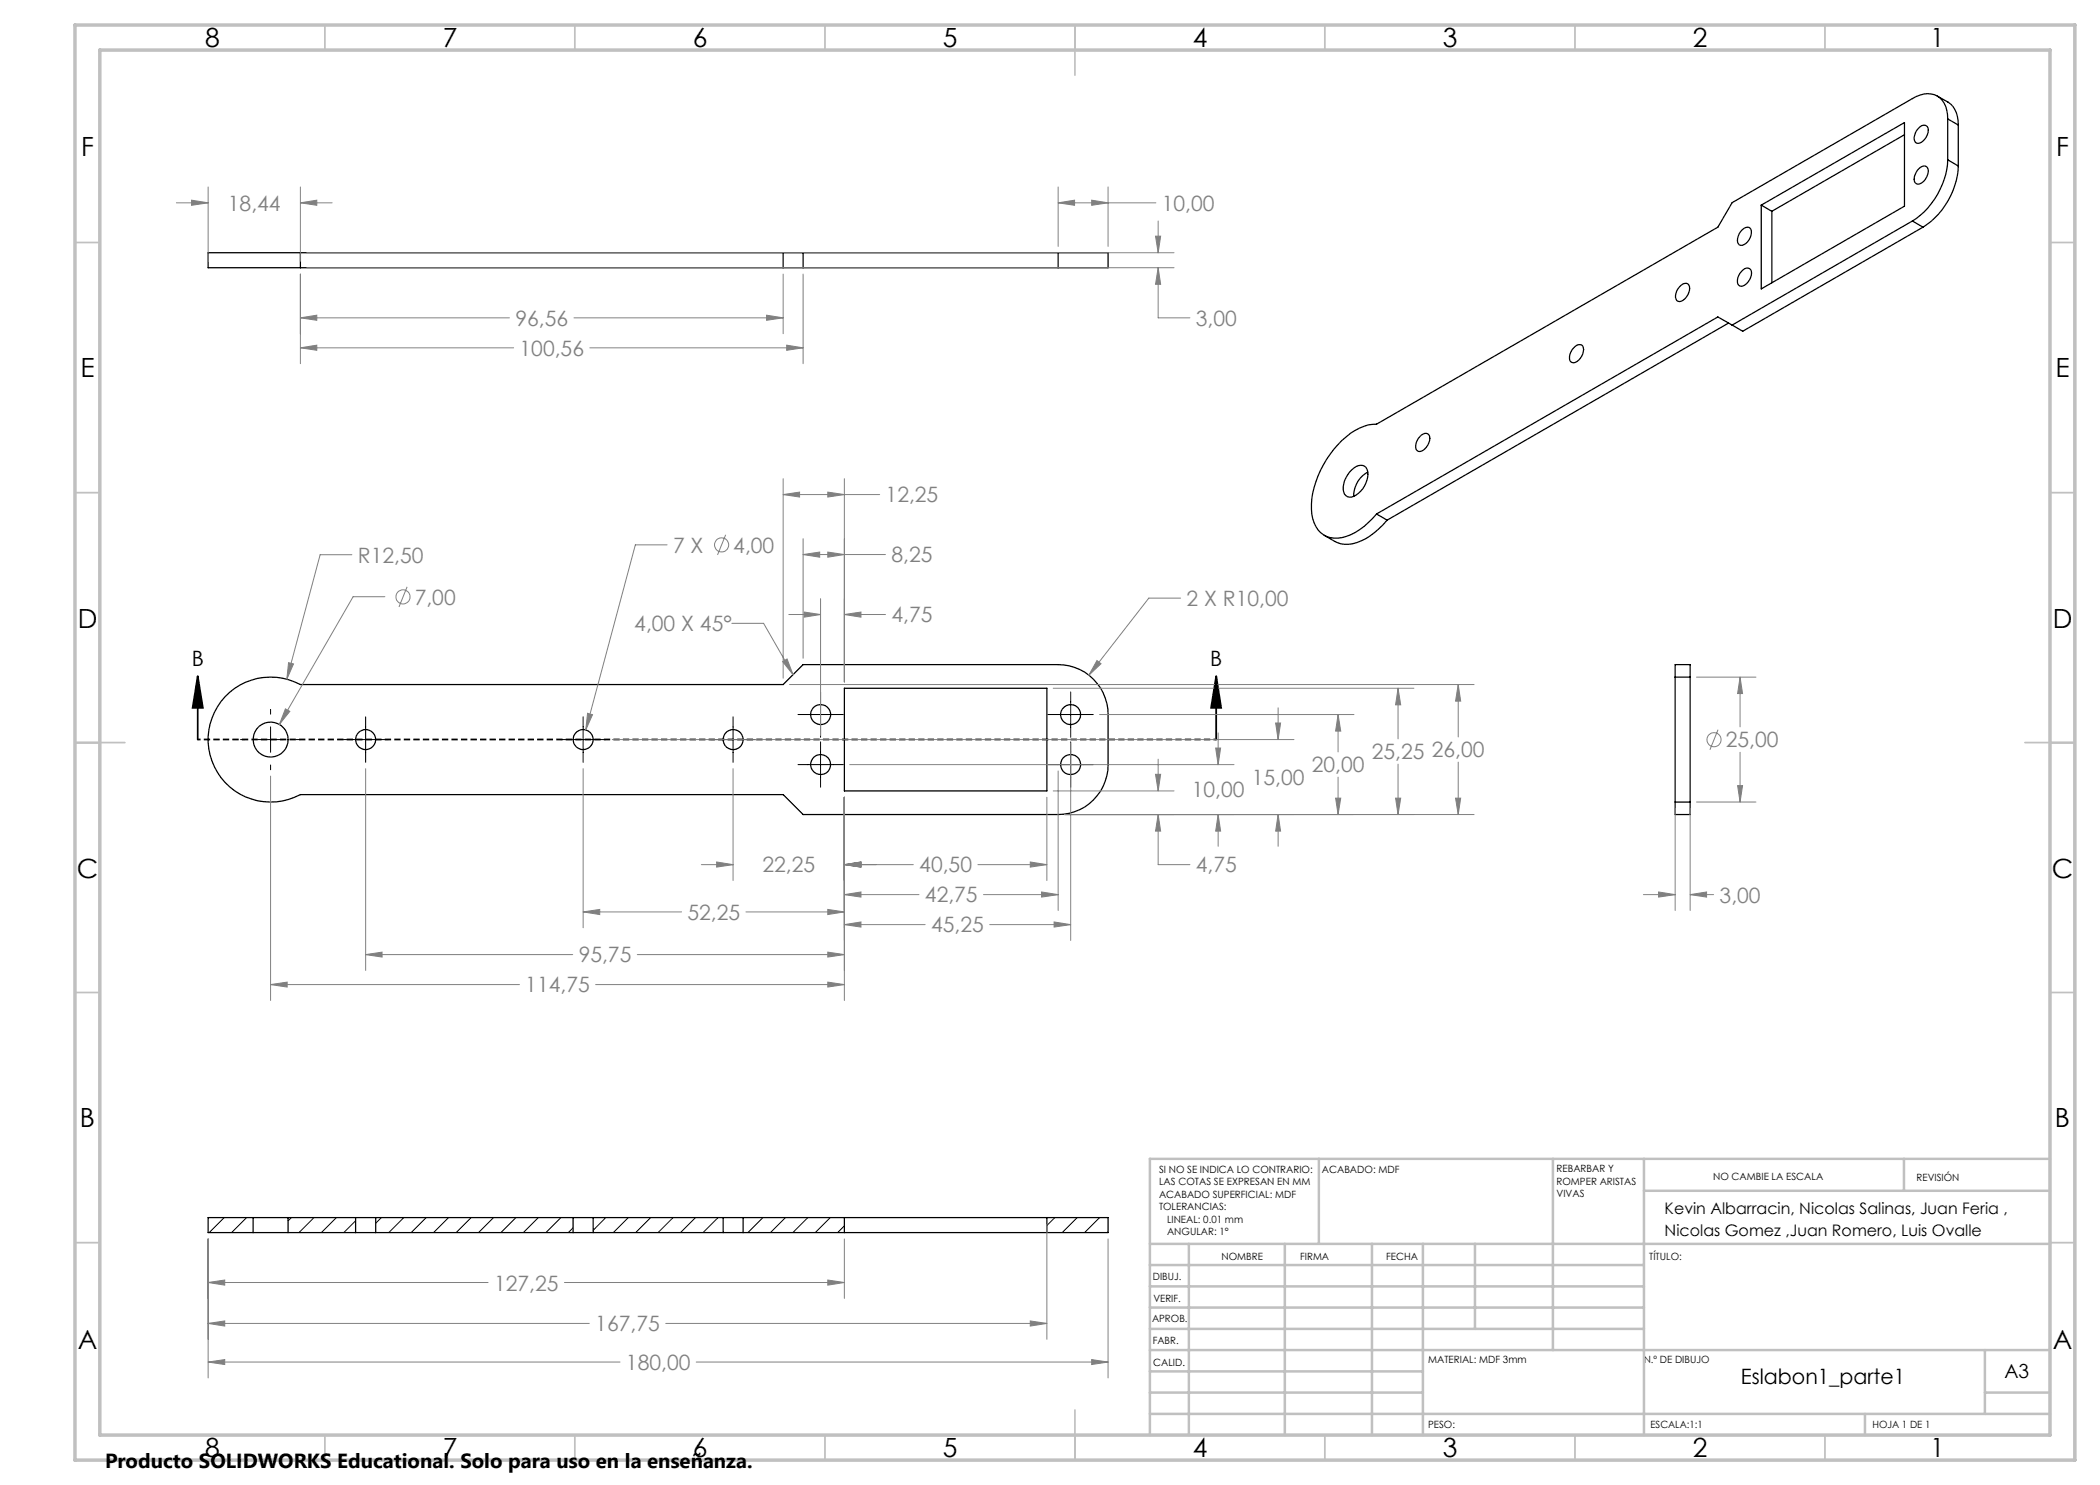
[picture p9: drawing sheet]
<svg xmlns="http://www.w3.org/2000/svg" width="420mm" height="297mm" viewBox="0 0 420 297" stroke-linecap="round" stroke-linejoin="round" font-family="sans-serif">
<g fill="none" stroke="#000" stroke-width=".25">
<path d="M387.5 19.2a5.7 5.7 0 0 1 3.8 3.3l.3 1.6 .1 .9M380.9 26.9l-26.5 15.4M383.8 33.7a1 1 0 0 1 1-.5 1 1 0 0 1 .9 .8 2.73 2.73 0 0 1-2.2 2.8 1.23 1.23 0 0 1-.5-1.8zM384 25.4a.99 .99 0 0 1 1.3-.2 .99 .99 0 0 1 .3 1.3 2.44 2.44 0 0 1-2.3 2.1 2 2 0 0 1 .3-2.9zM389.5 23.8a4.7 4.7 0 0 0-2.6-4.9 5.2 5.2 0 0 0-4.4 .8l-36.1 20.8-2.8 4.9-68.3 39.4a10.2 10.2 0 0 0-6.9 3.3 19.6 19.6 0 0 0-6.1 13.7 5.5 5.5 0 0 0 3.7 5.7 8.5 8.5 0 0 0 6.8-2.2l2.5-2.5M389.5 32a15.5 15.5 0 0 1-7 12.2M389.5 23.8v8.2M389.5 32l2.2 1.2M389.5 23.8l2.2 1.2M391.7 33.2a15.5 15.5 0 0 1-7.1 12.2M391.7 25v8.2M60.1 50.5h-18.5v3h18.5"/>
<path d="M60.1 53.5h151.5M60.1 50.5h151.5M60.1 50.5v3M156.6 50.5v3M160.6 50.5v3M211.6 50.5h10v3h-10M211.6 50.5v3M335.9 57.4a1.18 1.18 0 0 1 1.8-.4 2.69 2.69 0 0 1-1.8 3.3 1.12 1.12 0 0 1-.7-1.7zM348.4 46a.97 .97 0 0 1 1.1-.6 .97 .97 0 0 1 .8 .8 2.66 2.66 0 0 1-2.2 2.9 1.23 1.23 0 0 1-.4-1.9zM348.6 54a.99 .99 0 0 1 1.3-.3 .99 .99 0 0 1 .4 1.3 2.44 2.44 0 0 1-2.3 2.2 1.53 1.53 0 0 1-.3-2.1zM352.2 41l28.7-16.5v16.7l-28.7 16.6zM352.2 41l2.2 1.3"/>
<path d="M354.4 42.3v14.2M382.5 44.2l-36.1 20.8M382.5 44.2l2.1 1.2M384.6 45.4l-36.1 20.8-2.1-1.2M314.7 69.6a1.18 1.18 0 0 1 1.8-.4 2.69 2.69 0 0 1-1.8 3.4 1.07 1.07 0 0 1-.7-1.7zM345.7 64.6l-68.3 39.4M346.4 65l-2.8-1.6-68.3 39.4M270.3 94a2.05 2.05 0 0 1 2.9-.5 4.1 4.1 0 0 1-1.1 4.7 2.6 2.6 0 0 1-2.6 1.1 2.11 2.11 0 0 1-.8-2.5l.5-1.2zM273.5 94.4a5.3 5.3 0 0 0-2.7 4.9M284 87.3a1.09 1.09 0 0 1 .9-.6 1.09 1.09 0 0 1 1 .6 2.84 2.84 0 0 1-1.9 3 .88 .88 0 0 1-.9-1.2 3 3 0 0 1 .9-1.8zM275.3 102.8l2.1 1.2M277.4 104a12.4 12.4 0 0 1-7.7 4.9 4.6 4.6 0 0 1-2.7-.6l-2.1-1.2"/>
<path d="M45 139.3a12.5 12.5 0 0 1 15.1-2.4h96.5l4-4h51a10 10 0 0 1 10 10v10a10 10 0 0 1-10 10h-51l-4-4h-96.5a12.5 12.5 0 0 1-15.9-3.4 12.5 12.5 0 0 1 .8-16.2zM168.9 137.7h40.5v20.5h-40.5zM335 135.4v25M335 135.4v-2.5h3v2.5M335 135.4h3M338 135.4v25M335 160.4v2.5h3v-2.5M335 160.4h3M50.6 246.5h7M50.6 243.5h7M50.6 243.5h-9v3h9M50.6 243.5v3"/>
<path d="M57.6 243.5v3M57.6 243.5h13.5M57.6 246.5h13.5M71.1 243.5h4M71.1 246.5h4M71.1 243.5v3M75.1 243.5v3M75.1 243.5h39.5M75.1 246.5h39.5M114.6 243.5h4M114.6 246.5h4M114.6 243.5v3"/>
<path d="M118.6 243.5h26M118.6 246.5h26M118.6 243.5v3M144.6 243.5h4M144.6 246.5h4M144.6 243.5v3M148.6 243.5h73v3h-73M148.6 243.5v3M168.9 243.5v3M209.4 243.5v3"/>
<circle cx="54.1" cy="147.9" r="3.5"/>
<circle cx="73.1" cy="147.9" r="2"/>
<circle cx="116.6" cy="147.9" r="2"/>
<circle cx="146.6" cy="147.9" r="2"/>
<circle cx="164.1" cy="152.9" r="2"/>
<circle cx="164.1" cy="142.9" r="2"/>
<circle cx="214.1" cy="142.9" r="1.99"/>
<circle cx="214.1" cy="152.9" r="2"/>
</g>
<g fill="none" stroke="#000" stroke-width=".2">
<path d="M164.1 138.4v9.1M214.1 138.4v9.1M48.1 147.9h.9M51.6 147.9h5.1M54.1 141.9v.9M54.1 145.4v5.1M54.1 153v.9M59.2 147.9h.9M68.6 147.9h9.1M73.1 143.4v9.1M112.1 147.9h9.1M116.6 143.4v9.1"/>
<path d="M142.1 147.9h9.1M146.6 143.4v9.1M159.6 142.9h9.1M159.6 152.9h9.1M164.1 148.4v9M209.6 142.9h9.1M209.6 152.9h9.1M214.1 148.4v9M44.8 243.5l-3 3M49.3 243.5l-3 3M58.3 243.5l-.7 .7M62.8 243.5l-3 3"/>
<path d="M67.3 243.5l-3 3M71.1 244.2l-2.3 2.3M76.3 243.5l-1.2 1.1M80.8 243.5l-3 3M85.2 243.5l-3 3M89.7 243.5l-3 3M94.2 243.5l-3 3M98.7 243.5l-3 3M103.2 243.5l-3 3M107.7 243.5l-3 3M112.2 243.5l-3 3M114.6 245.6l-.9 .9"/>
<path d="M121.1 243.5l-2.5 2.6M125.7 243.5l-3 3M130.1 243.5l-3 3M134.6 243.5l-3 3M139.1 243.5l-3 3M143.6 243.5l-3 3M152.6 243.5l-3 3M157.1 243.5l-3 3M161.6 243.5l-3 3M166.1 243.5l-3 3M168.9 245.2l-1.4 1.3M211 243.5l-1.6 1.6"/>
<path d="M215.4 243.5l-3 3M219.9 243.5l-3 3M221.6 246.3l-.2 .2"/>
</g>
<g fill="none" stroke="#808080" stroke-width=".2">
<path d="M41.6 37.4v14.9M60.1 37.4v14.9M211.6 37.4v11.9M221.6 37.4v11.9M35.3 40.6h6.3M38.3 40l3.3 .6-3.3 .5zM60.1 40.6l3.3-.6v1.1zM60.1 54.8v17.9M60.1 40.6h6.3M61.3 50.5h173.5M61.3 53.5h173.5M156.6 54.8v11.9"/>
<path d="M160.6 54.8v17.9M211.6 40.6l3.3-.6v1.1zM211.6 40.6h19.6M218.3 40l3.3 .6-3.3 .5zM231.1 47.2h1l-.5 3.3zM231.6 53.5l.5 3.4h-1zM231.6 44.2v6.3M231.6 53.5v10.1h6.4M60.1 63.6l3.3-.6v1.1zM60.1 69.6l3.3-.6v1.1zM60.1 63.6h41.8M60.1 69.6h42.6"/>
<path d="M114.8 63.6h41.8M118 69.6h42.6M153.3 63l3.3 .6-3.3 .5zM157.3 69l3.3 .6-3.3 .5zM156.6 98.9l3.3-.5v1zM156.6 95.7v39.9M156.6 98.9h19.3M165.6 98.4l3.3 .5-3.3 .5zM168.9 95.7v40.7M70.4 110.9h-6.4l-6.6 25M77 119.3h-6.4l-14.7 25.6M81.4 117.4l-1.6 4"/>
<path d="M133.4 109h-6.3l-9.9 37M145.1 107l-1.6 4M160.6 110.9l3.3-.5v1zM160.6 107.7v24M160.6 110.9h16.5M164.1 119.7v27.4M165.6 110.4l3.3 .5-3.3 .5zM236.1 119.6h-6.3l-12 15.4M57.7 132.5l1 .3-1.3 3.1zM146.4 124.7h6.3l5.9 10.2M156.5 132.3l.9-.5 1.2 3.1zM157.8 122.9h6.3"/>
<path d="M157.9 136.9h136.9M160.8 122.4l3.3 .5-3.3 .5zM168.9 122.9l3.3-.5v1zM168.9 122.9h8.2M210.6 137.7h72.2M219.4 132.1l.8 .6-2.4 2.3zM279.6 137.7l.5 3.3h-1zM279.6 137.7v10.1M291.6 136.9l.5 3.3h-1zM291.6 136.9v10.5M339.3 135.4h11.9M348 135.4l.5 3.3h-1z"/>
<path d="M348 135.4v10M54.1 155.2v44.9M57.1 141.8l.9 .5-2.1 2.6zM73.1 153.7v40.4M116.6 153.7v31.9M117.5 142.7l1 .2-1.3 3.1zM122.4 147.9h136.4M146.6 153.7v22.4M168.9 159.5v40.6M169.9 152.9h76.9M209.4 159.5v16.6M210.6 158.2h24.2"/>
<path d="M211.6 154.2v27.9M214.1 148.7v39.4M219.9 142.9h50.9M231.1 154.9h1l-.5 3.3zM231.6 151.8v6.4M243.1 149.6h1l-.5 3.3zM243.6 146.6v6.3M255.1 144.6h1l-.5 3.3zM255.6 141.6v6.3M267.1 159.6h1l-.5 3.3zM267.6 142.9l.5 3.3h-1zM267.6 142.9v7.5"/>
<path d="M267.6 155.4v7.5M279.1 159.6h1l-.5 3.3zM279.6 152.8v10.1M291.1 159.6h1l-.5 3.3zM291.6 152.4v10.5M343.6 145.9l-1.6 4.1M347.5 157.1h1l-.5 3.3zM348 150.5v9.9M140.3 172.9h6.3M143.3 172.4l3.3 .5-3.3 .5zM168.9 172.9l3.3-.5v1zM168.9 178.9l3.3-.5v1z"/>
<path d="M168.9 172.9h13.8M168.9 178.9h14.9M195.6 172.9h13.8M196.7 178.9h14.9M206.1 172.4l3.3 .5-3.3 .5zM208.3 178.4l3.3 .5-3.3 .5zM212.9 162.9h81.9M231.6 162.9l.5 3.3h-1zM231.6 162.9v10h6.4M243.6 162.9l.5 3.3h-1zM243.6 162.9v6.4M255.6 162.9l.5 3.3h-1z"/>
<path d="M255.6 162.9v6.4M328.7 178.9h6.3M331.7 178.4l3.3 .5-3.3 .5zM335 161.7v20.4M338 178.9l3.3-.5v1zM338 178.9h4.7M338 161.7v20.4M339.3 160.4h11.9M54.1 196.9l3.3-.5v1zM54.1 196.9h49.8M73.1 190.9l3.3-.5v1zM73.1 190.9h41.4"/>
<path d="M116.6 182.4l3.3-.5v1zM116.6 182.4h19.7M119.1 196.9h49.8M127.5 190.9h41.4M149.2 182.4h19.7M165.6 181.9l3.3 .5-3.3 .5zM165.6 190.4l3.3 .5-3.3 .5zM165.6 196.4l3.3 .5-3.3 .5zM168.9 184.9l3.3-.5v1zM168.9 184.9h16.1M197.9 184.9h16.2M210.8 184.4l3.3 .5-3.3 .5z"/>
<path d="M41.6 256.5l3.3-.5v1zM41.6 247.8v27.8M41.6 256.5h56M112.9 256.5h56M165.6 256l3.3 .5-3.3 .5zM168.9 247.8v11.9M209.4 244.8v23.1M221.6 247.8v27.8M41.6 264.7l3.3-.5v1zM41.6 272.4l3.3-.5v1zM41.6 264.7h76.3M41.6 272.4h82.4"/>
<path d="M133.1 264.7h76.3M139.2 272.4h82.4M206.1 264.2l3.3 .5-3.3 .5zM218.3 271.9l3.3 .5-3.3 .5z"/>
<circle cx="80.6" cy="119.4" r="1.41"/>
<circle cx="144.3" cy="109" r="1.41"/>
<circle cx="342.8" cy="147.9" r="1.41"/>
</g>
<path d="M39.5 135.2l1.1 6.4h-2.1zM39.5 135.2v12.7M243.2 135.2l1 6.4h-2zM243.2 135.2v12.7" fill="none" stroke="#000" stroke-width=".35"/>
<path d="M243.2 147.9h-203.6" fill="none" stroke="#000" stroke-width=".35" stroke-dasharray="1.3 .6" stroke-dashoffset=".7" stroke-linecap="butt"/>
<g fill="none" stroke="#c0c0c0" stroke-width=".35">
<path d="M65 5v5M115 5v5M165 5v5M215 5v10M265 5v5M315 5v5M365 5v5M15 48.5h5M410 48.5h5M15 98.5h5M410 98.5h5M15 148.5h10"/>
<path d="M405 148.5h10M15 198.5h5M410 198.5h5M15 248.5h5M410 248.5h5M65 287v5M115 287v5M165 287v5M215 282v10M265 287v5M315 287v5M365 287v5"/>
</g>
<g fill="none" stroke="#c0c0c0" stroke-width=".5">
<path d="M263.8 231.8v17M310.6 231.8v38.2M328.8 231.8v55.2M328.8 238.2h81.2M380.8 231.8v6.4M410 231.8h-180v55.2M230 248.8h180M230 257.3h98.8M230 253h98.8M237.8 248.8v38.2M257 248.8v38.2M274.4 248.8v38.2"/>
<path d="M284.6 248.8v38.2M295 248.8v17M230 265.8h98.8M230 261.5h98.8M230 278.5h54.6M230 274.3h54.6M230 270h180M397 278.5h13M397 270v12.8M230 282.8h180M373 282.8v4.2"/>
</g>
<path d="M15 5h400v287h-400zM20 10h390v277h-390z" fill="none" stroke="#c0c0c0" stroke-width=".7"/>
<path d="M243.2 135.2l1 6.4h-2zM39.5 135.2l1.1 6.4h-2.1z" fill="#000"/>
<path d="M168.9 122.9l3.3-.5v1zM160.8 122.4l3.3 .5-3.3 .5zM165.6 110.4l3.3 .5-3.3 .5zM160.6 110.9l3.3-.5v1zM165.6 98.4l3.3 .5-3.3 .5zM156.6 98.9l3.3-.5v1zM168.9 172.9l3.3-.5v1zM143.3 172.4l3.3 .5-3.3 .5zM168.9 172.9l3.3-.5v1zM206.1 172.4l3.3 .5-3.3 .5zM168.9 178.9l3.3-.5v1zM208.3 178.4l3.3 .5-3.3 .5zM168.9 184.9l3.3-.5v1zM210.8 184.4l3.3 .5-3.3 .5zM165.6 181.9l3.3 .5-3.3 .5zM116.6 182.4l3.3-.5v1zM165.6 190.4l3.3 .5-3.3 .5zM73.1 190.9l3.3-.5v1zM165.6 196.4l3.3 .5-3.3 .5zM54.1 196.9l3.3-.5v1zM231.6 162.9l.5 3.3h-1zM231.1 154.9h1l-.5 3.3zM243.6 162.9l.5 3.3h-1zM243.1 149.6h1l-.5 3.3zM255.6 162.9l.5 3.3h-1zM255.1 144.6h1l-.5 3.3zM267.1 159.6h1l-.5 3.3zM267.6 142.9l.5 3.3h-1zM279.1 159.6h1l-.5 3.3zM279.6 137.7l.5 3.3h-1zM291.1 159.6h1l-.5 3.3zM291.6 136.9l.5 3.3h-1zM117.5 142.7l-.3 3.3 1.3-3.1zM57.1 141.8l-1.2 3.1 2.1-2.6zM57.7 132.5l-.3 3.4 1.3-3.1zM156.5 132.3l.9-.5 1.2 3.1zM219.4 132.1l-1.6 2.9 2.4-2.3zM60.1 63.6l3.3-.6v1.1zM153.3 63l3.3 .6-3.3 .5zM60.1 69.6l3.3-.6v1.1zM157.3 69l3.3 .6-3.3 .5zM231.1 47.2h1l-.5 3.3zM231.6 53.5l.5 3.4h-1zM211.6 40.6l3.3-.6v1.1zM218.3 40l3.3 .6-3.3 .5zM60.1 40.6l3.3-.6v1.1zM38.3 40l3.3 .6-3.3 .5zM338 178.9l3.3-.5v1zM331.7 178.4l3.3 .5-3.3 .5zM348 135.4l.5 3.3h-1zM347.5 157.1h1l-.5 3.3zM41.6 256.5l3.3-.5v1zM165.6 256l3.3 .5-3.3 .5zM41.6 264.7l3.3-.5v1zM206.1 264.2l3.3 .5-3.3 .5zM41.6 272.4l3.3-.5v1zM218.3 271.9l3.3 .5-3.3 .5z" fill="#808080"/>
<g font-size="5.3">
<text x="41" y="9.5">8</text>
<text x="88.5" y="9.5">7</text>
<text x="138.5" y="9.5">6</text>
<text x="188.5" y="9.5">5</text>
<text x="238.5" y="9.5">4</text>
<text x="288.5" y="9.5">3</text>
<text x="338.5" y="9.5">2</text>
<text x="386" y="9.5">1</text>
<text x="16.2" y="31.2">F</text>
<text x="411.2" y="31.2">F</text>
<text x="16.1" y="75.5">E</text>
<text x="411.1" y="75.5">E</text>
<text x="15.5" y="125.5">D</text>
<text x="410.5" y="125.5">D</text>
<text x="15.4" y="175.5">C</text>
<text x="410.4" y="175.5">C</text>
<text x="16" y="225.5">B</text>
<text x="411" y="225.5">B</text>
<text x="15.5" y="269.7">A</text>
<text x="410.5" y="269.7">A</text>
<text x="41" y="291.5">8</text>
<text x="88.5" y="291.5">7</text>
<text x="138.5" y="291.5">6</text>
<text x="188.5" y="291.5">5</text>
<text x="238.5" y="291.5">4</text>
<text x="288.5" y="291.5">3</text>
<text x="338.5" y="291.5">2</text>
<text x="386" y="291.5">1</text>
</g>
<g font-size="4.2" fill="#808080">
<text x="45.6" y="42.1">18,44</text>
<text x="232.4" y="42.1">10,00</text>
<text x="103.1" y="65.1">96,56</text>
<text x="239.2" y="65.1">3,00</text>
<text x="103.9" y="71.1">100,56</text>
<text x="177.1" y="100.5">12,25</text>
<text x="71.6" y="112.5">R12,50</text>
<text x="134.6" y="110.5">7 X</text>
<text x="146.7" y="110.5">4,00</text>
<text x="178.3" y="112.5">8,25</text>
<text x="82.9" y="120.9">7,00</text>
<text x="178.3" y="124.5">4,75</text>
<text x="237.3" y="121.2">2 X R10,00</text>
<text x="126.9" y="126.3">4,00 X 45°</text>
<text x="345.2" y="149.5">25,00</text>
<text x="262.4" y="154.5">20,00</text>
<text x="274.4" y="151.9">25,25 26,00</text>
<text x="238.4" y="159.5">10,00</text>
<text x="250.4" y="157">15,00</text>
<text x="152.5" y="174.5">22,25</text>
<text x="183.9" y="174.5">40,50</text>
<text x="239.2" y="174.5">4,75</text>
<text x="137.5" y="184">52,25</text>
<text x="185" y="180.5">42,75</text>
<text x="343.9" y="180.5">3,00</text>
<text x="186.2" y="186.5">45,25</text>
<text x="115.7" y="192.5">95,75</text>
<text x="105.1" y="198.5">114,75</text>
<text x="98.8" y="258.1">127,25</text>
<text x="119.1" y="266.3">167,75</text>
<text x="125.2" y="274">180,00</text>
</g>
<g font-size="4.2">
<text x="38.4" y="133.3">B</text>
<text x="242" y="133.3">B</text>
<text x="348.2" y="276.8">Eslabon1_parte1</text>
</g>
<text font-size="4.1" x="21" y="293.7">Producto SOLIDWORKS Educational. Solo para uso en la enseñanza.</text>
<text font-size="3.9" x="400.9" y="275.5">A3</text>
<g font-size="3.2">
<text x="332.9" y="242.7">Kevin Albarracin, Nicolas Salinas, Juan Feria ,</text>
<text x="332.9" y="247.1">Nicolas Gomez ,Juan Romero, Luis Ovalle</text>
</g>
<g font-size="2">
<text x="231.8" y="234.6">SI NO SE INDICA LO CONTRARIO:</text>
<text x="231.8" y="237.1">LAS COTAS SE EXPRESAN EN MM</text>
<text x="231.8" y="239.6">ACABADO SUPERFICIAL: MDF</text>
<text x="264.4" y="234.6">ACABADO: MDF</text>
<text x="311.3" y="234.5">REBARBAR Y</text>
<text x="311.3" y="237">ROMPER ARISTAS</text>
<text x="311.3" y="239.5">VIVAS</text>
<text x="342.6" y="236">NO CAMBIE LA ESCALA</text>
<text x="383.3" y="236.2">REVISIÓN</text>
<text x="231.8" y="242.1">TOLERANCIAS:</text>
<text x="233.4" y="244.6">LINEAL: 0.01 mm</text>
<text x="233.4" y="247.1">ANGULAR: 1°</text>
<text x="244.3" y="252">NOMBRE</text>
<text x="260" y="251.9">FIRMA</text>
<text x="277.2" y="251.9">FECHA</text>
<text x="329.9" y="251.9">TÍTULO:</text>
<text x="230.6" y="256.1">DIBUJ.</text>
<text x="230.7" y="260.3">VERIF.</text>
<text x="230.4" y="264.4">APROB.</text>
<text x="230.5" y="268.8">FABR.</text>
<text x="230.7" y="273.1">CALID.</text>
<text x="285.6" y="272.5">MATERIAL: MDF 3mm</text>
<text x="328.7" y="272.5">N.º DE DIBUJO</text>
<text x="285.6" y="285.5">PESO:</text>
<text x="330.1" y="285.6">ESCALA:1:1</text>
<text x="374.5" y="285.6">HOJA 1 DE 1</text>
</g>
</svg>
